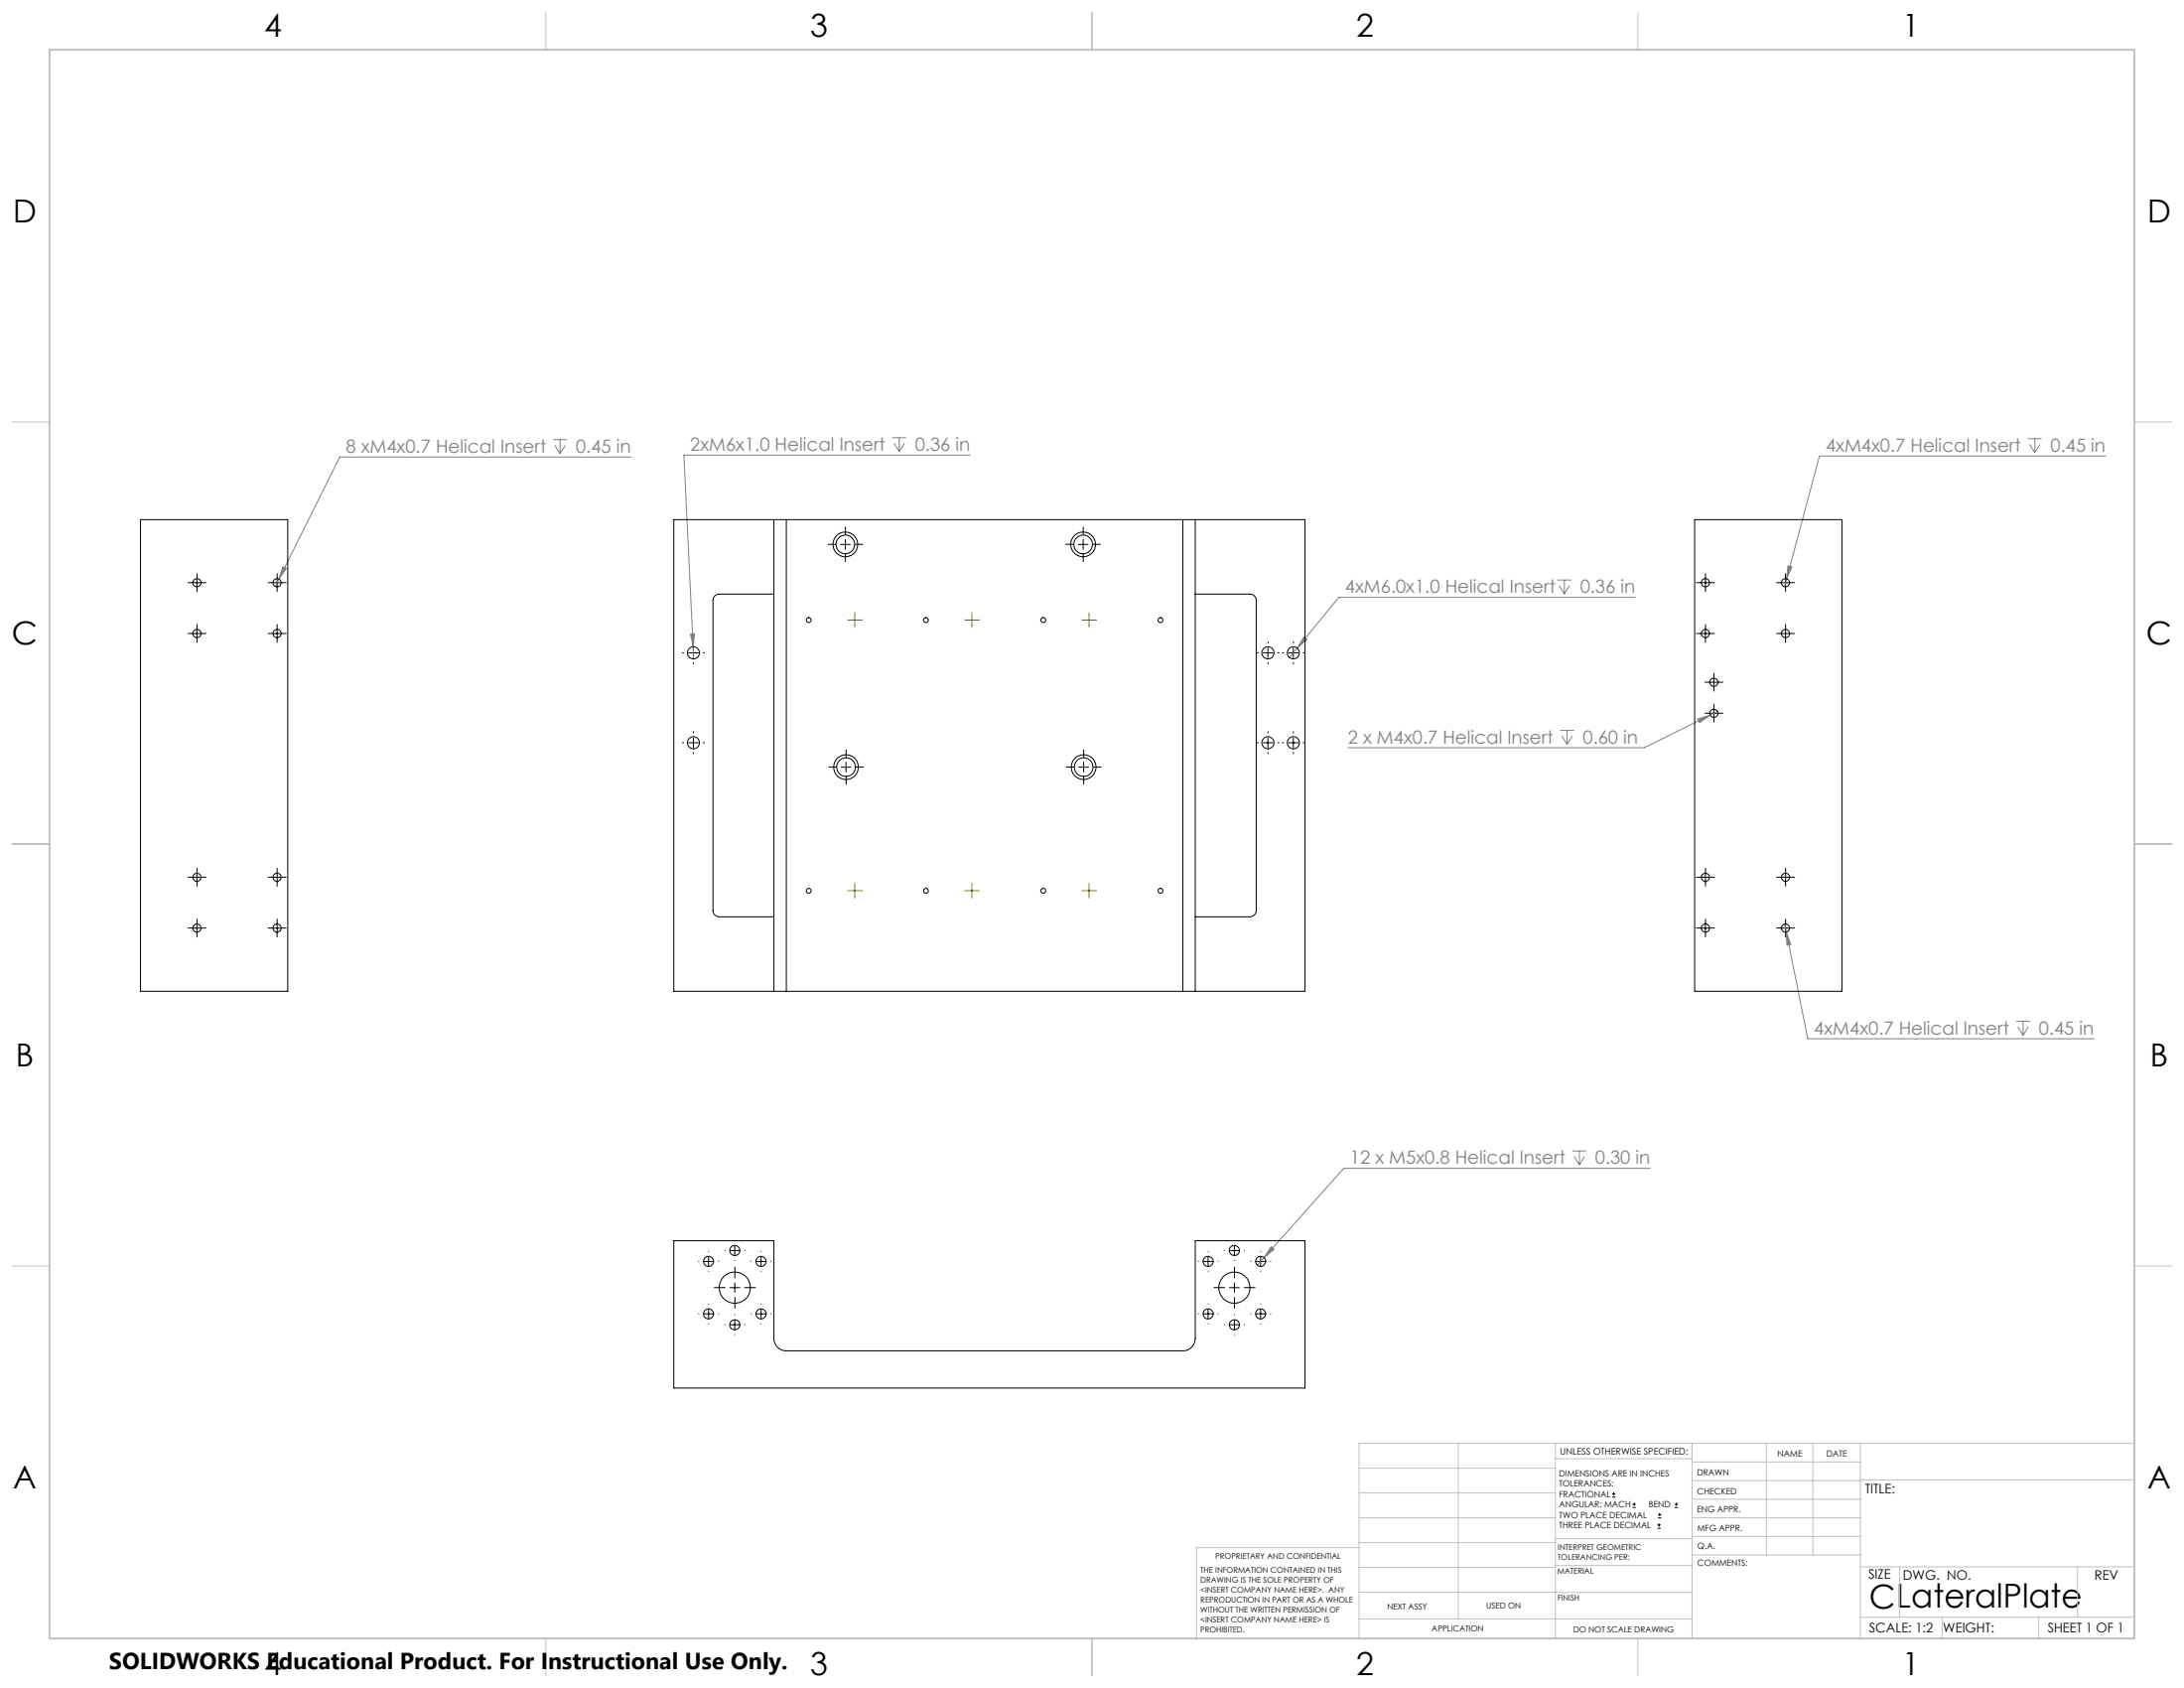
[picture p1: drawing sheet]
<svg xmlns="http://www.w3.org/2000/svg" width="559mm" height="432mm" viewBox="0 0 559 432" stroke-linecap="round" stroke-linejoin="round" font-family="sans-serif">
<g fill="none" stroke="#808080" stroke-width=".25">
<path d="M141.5 112.5h3.6M142 113.9l1.3 2.1M143.3 112.5v3.5M144.6 113.9l-1.3 2.1M161.5 116.9h-74.6l-15.5 31.2M228.3 112h3.5M228.7 113.4l1.4 2.1M230.1 112v3.5M231.4 113.4l-1.3 2.1M248.2 116.4h-73.2l2.3 49.1M518.8 112.2h3.6M519.3 113.7l1.3 2.1"/>
<path d="M520.6 112.2v3.6M522 113.7l-1.4 2.1M538.8 116.7h-73.3l-8.4 31.4M71.4 148.1l-1 1.9M72.4 145l.9 .4-1.9 2.7zM398.5 148.4h3.5M398.9 149.8l1.4 2.1M400.3 148.4v3.5M401.6 149.8l-1.3 2.1M418.4 152.8h-75.9l-12.6 15.4M457.1 148.1l-.5 2M457.5 144.7l1 .3-1.4 3.1z"/>
<path d="M176.7 162.2l1-.1-.4 3.4zM177.3 165.5l.2 3.1M333.6 162.9l.8 .6-2.5 2.3zM399.2 186.8h3.5M399.6 188.2l1.4 2.2M401 186.8v3.6M402.3 188.2l-1.3 2.2M434.4 183.9l3.2-1-2.8 2zM437.6 182.9l-16.9 8.4h-75.8M439.5 182l-1.9 .9M456.6 236.4l.5 2M457.1 238.4l1.1 3.2-1 .2z"/>
<path d="M457.1 238.4l5.4 27.3h73.3M515.9 261.3h3.5M516.3 262.7l1.3 2.1M517.6 261.3v3.5M519 262.7l-1.4 2.1M402.3 294.4h3.6M402.8 295.8l1.3 2.2M404.1 294.4v3.6M405.4 295.8l-1.3 2.2M422.2 298.9h-78.4l-22.1 24.7M325.2 318.9l.8 .7-2.6 2.1z"/>
</g>
<g fill="none" stroke="#000" stroke-width=".25">
<path d="M215.1 139.3h2.4M216.3 138v2.5M275.9 139.3h2.5M277.1 138v2.5M49.1 149h2.5M50.4 147.8v2.5M69.6 149h2.5M70.9 147.8v2.5M435.1 149h2.5M436.4 147.8v2.5M455.6 149h2.5M456.8 147.8v2.5"/>
<path d="M49.1 162.1h2.5M50.4 160.8v2.5M69.6 162.1h2.5M70.9 160.8v2.5M176.2 167h2.5M177.4 165.7v2.5M323.2 167h2.5M324.4 165.7v2.5M329.7 167h2.5M330.9 165.7v2.5M435.1 162.1h2.5M436.4 160.8v2.5"/>
<path d="M437.3 174.5h2.5M438.5 173.3v2.5M455.6 162.1h2.5M456.8 160.8v2.5M176.2 190h2.5M177.4 188.7v2.5M215.2 196.3h2.5M216.5 195v2.5M276 196.3h2.5M277.2 195v2.5M323.2 190h2.5M324.4 188.7v2.5"/>
<path d="M329.7 190h2.5M330.9 188.7v2.5M437.3 182.5h2.5M438.5 181.2v2.5M49.1 237.4h2.5M49.1 224.4h2.5M50.4 223.2v2.5M50.4 236.1v2.6M69.6 237.4h2.5M69.6 224.4h2.5M70.9 223.2v2.5M70.9 236.1v2.6"/>
<path d="M435.1 237.4h2.5M435.1 224.4h2.5M436.4 223.2v2.5M436.4 236.1v2.6M455.6 237.4h2.5M455.6 224.4h2.5M456.8 223.2v2.5M456.8 236.1v2.6M186.8 319.9h2.5M188 318.6v2.5M314.6 319.9h2.5M315.8 318.6v2.5"/>
<path d="M180 336.1h2.5M180 322.7h2.5M181.3 321.4v2.5M181.3 334.9v2.5M186.8 329.4h2.5M186.8 338.9h2.5M188 328.2v2.4M188 337.6v2.5M193.5 336.1h2.5M193.5 322.7h2.5M194.7 321.4v2.5M194.7 334.9v2.5"/>
<path d="M307.9 336.1h2.5M307.9 322.7h2.5M309.1 321.4v2.5M309.1 334.9v2.5M314.6 329.4h2.5M314.6 338.9h2.5M315.8 328.2v2.4M315.8 337.6v2.5M321.3 336.1h2.5M321.3 322.7h2.5M322.5 321.4v2.5M322.5 334.9v2.5"/>
<path d="M412.5 383h.8M412.5 382.1h.8M412.9 381.7v.9M417.7 385.6h.8M417.7 384.8h.8M418.1 384.4v.8M424.1 390.9h.8M424.1 390.1h.8M424.2 388.3h.9M424.2 387.5h.9M424.5 389.7v.8M424.6 387v.9"/>
<path d="M428.5 385.6h.8M428.5 384.8h.8M428.9 384.4v.8"/>
</g>
<g fill="none" stroke="#000" stroke-width=".25" stroke-dasharray="15.2 1.3 1.3 1.3">
<path d="M213.8 139.2h-1.9M216.3 136.7v-1.9M218.8 139.2h1.9M274.6 139.2h-1.9M277.1 136.7v-1.9M279.6 139.2h2M49.2 149h-1.1M50.4 147.8v-1.1M50.4 150.3v1M51.7 149h1M69.7 149h-1.1M70.9 147.8v-1.1"/>
<path d="M70.9 150.3v1M72.2 149h1M216.3 141.7v2M277.1 141.7v2M435.1 149h-1M436.4 147.8v-1.1M436.4 150.3v1M437.6 149h1.1M455.6 149h-1M456.9 147.8v-1.1M456.9 150.3v1M458.1 149h1.1"/>
<path d="M49.2 162h-1.1M50.4 160.8v-1.1M50.4 163.3v1M51.7 162h1M69.7 162h-1.1M70.9 160.8v-1.1M70.9 163.3v1M72.2 162h1M174.9 167h-.3M177.4 164.5v-.3M177.4 169.5v.3M179.9 167h.3"/>
<path d="M321.9 167h-.3M324.4 164.5v-.3M324.4 169.5v.3M326.9 167h.3M328.4 167h-.3M330.9 164.5v-.3M330.9 169.5v.3M333.4 167h.3M435.1 162h-1M436.4 160.8v-1.1M436.4 163.3v1M437.3 174.5h-1.1"/>
<path d="M437.6 162h1.1M438.5 173.3v-1.1M438.5 175.8v1M439.8 174.5h1M455.6 162h-1M456.9 160.8v-1.1M456.9 163.3v1M458.1 162h1.1M174.9 190h-.3M177.4 187.5v-.3M177.4 192.5v.3M179.9 190h.3"/>
<path d="M214 196.2h-1.9M216.5 193.7v-1.9M216.5 198.7v1.9M219 196.2h1.9M274.8 196.2h-2M277.3 193.7v-1.9M277.3 198.7v1.9M279.8 196.2h1.9M321.9 190h-.3M324.4 187.5v-.3M324.4 192.5v.3M326.9 190h.3"/>
<path d="M328.4 190h-.3M330.9 187.5v-.3M330.9 192.5v.3M333.4 190h.3M437.3 182.4h-1.1M438.5 181.2v-1.1M438.5 183.7v1M439.8 182.4h1M49.2 237.4h-1.1M49.2 224.4h-1.1M50.4 236.1v-1M50.4 238.6v1.1"/>
<path d="M50.4 223.1v-1M50.4 225.6v1.1M51.7 237.4h1M51.7 224.4h1M69.7 237.4h-1.1M69.7 224.4h-1.1M70.9 236.1v-1M70.9 238.6v1.1M70.9 223.1v-1M70.9 225.6v1.1M72.2 237.4h1M72.2 224.4h1"/>
<path d="M435.1 237.4h-1M435.1 224.4h-1M436.4 236.1v-1M436.4 238.6v1.1M436.4 223.1v-1M436.4 225.6v1.1M437.6 237.4h1.1M437.6 224.4h1.1M455.6 237.4h-1M455.6 224.4h-1M456.9 236.1v-1M456.9 238.6v1.1"/>
<path d="M456.9 223.1v-1M456.9 225.6v1.1M458.1 237.4h1.1M458.1 224.4h1.1M185.5 319.9h.1M188 317.4v-.1M190.5 319.9h.1M313.3 319.9h.1M315.8 317.4v-.1M318.3 319.9h.1M178.8 336.1h.1M178.8 322.7h.1"/>
<path d="M181.3 333.6v-.1M181.3 338.6h.1M181.3 320.2v-.1M181.3 325.2h.1M183.8 336.1h.1M183.8 322.7h.1M185.5 329.4h-2.7M185.5 338.9h.1M188 326.9v-2.8M188 331.9v2.7M188 336.4v-.1M188 322.4h.1"/>
<path d="M190.5 329.4h2.8M190.5 338.9h.1M192.2 336.1h.1M192.2 322.7h.1M194.7 333.6v-.1M194.7 338.6h.1M194.7 320.2v-.1M194.7 325.2h.1M197.2 336.1h.1M197.2 322.7h.1M306.6 336.1h.1M306.6 322.7h.1"/>
<path d="M309.1 333.6v-.1M309.1 338.6h.1M309.1 320.2v-.1M309.1 325.2h.1M311.6 336.1h.1M311.6 322.7h.1M313.3 329.4h-2.7M313.3 338.9h.1M315.8 326.9v-2.8M315.8 331.9v2.7M315.8 336.4v-.1M315.8 322.4h.1"/>
<path d="M318.3 329.4h2.8M318.3 338.9h.1M320.1 336.1h-.1M320.1 322.7h-.1M322.6 333.6v-.1M322.6 338.6h.1M322.6 320.2v-.1M322.6 325.2h.1M325.1 336.1h.1M325.1 322.7h.1M188 341.4h.1M315.8 341.4h.1"/>
</g>
<g fill="none" stroke="#808000" stroke-width=".25" stroke-dasharray="15.2 1.3 1.3 1.3">
<path d="M217.5 158.6h-.6M218.7 157.3v-.6M218.7 159.8v.7M220 158.6h.6M247.4 158.6h-.6M248.7 157.3v-.6M248.7 159.8v.7M249.9 158.6h.7M277.4 158.6h-.6M278.7 157.3v-.6M278.7 159.8v.7M279.9 158.6h.6"/>
<path d="M217.5 227.8h-.6M218.7 226.6v-.6M218.7 229.1v.6M220 227.8h.6M247.4 227.8h-.6M248.7 226.6v-.6M248.7 229.1v.6M249.9 227.8h.7M277.4 227.8h-.6M278.7 226.6v-.6M278.7 229.1v.6M279.9 227.8h.6"/>
</g>
<path d="M217.5 158.6h2.5M218.7 157.4v2.5M247.4 158.6h2.5M248.7 157.4v2.5M277.4 158.6h2.5M278.7 157.4v2.5M217.5 227.9h2.5M218.7 226.6v2.5M247.4 227.9h2.5M248.7 226.6v2.5M277.4 227.9h2.5M278.7 226.6v2.5" fill="none" stroke="#808000" stroke-width=".25"/>
<g fill="none" stroke="#c0c0c0" stroke-width=".25">
<path d="M139.7 3.2v9.5M279.4 3.2v9.5M419.1 3.2v9.5M3.1 107.9h9.6M546.1 107.9h9.5M3.1 215.9h9.6M546.1 215.9h9.5M3.1 323.8h9.6M546.1 323.8h9.5M347.7 375.6h50.3M373.1 369.2v44.9M398 369.2v49.9"/>
<path d="M398 373.1h34.9M432.9 369.2v49.9M432.9 378.7h43.1M432.9 374h43.1M451.9 369.2v28.6M463.8 369.2v28.6M476 369.2v49.9M476 378.6h70.1M546.1 369.2h-198.4v49.9M347.7 394.6h50.3M347.7 388.3h50.3M347.7 381.9h50.3"/>
<path d="M347.7 395.9h-41.6v23.2M398 393.6h35M432.9 383.5h43.1M432.9 388.3h43.1M432.9 393h43.1M433 397.8h43M139.7 419.1v9.6M279.4 419.1v9.6M347.7 414.1h85.2M347.7 401h50.3M347.7 407.3h50.3M398 407.4h34.9"/>
<path d="M398 400.5h35M419.1 419.1v9.6M476 413.7h70.1M476 400.8h70.1M486.1 400.8v12.9M496.9 413.7v5.4M521.6 413.7v5.4M531.6 400.8v12.9"/>
</g>
<path d="M12.7 12.7h533.4v406.4h-533.4z" fill="none" stroke="#c0c0c0" stroke-width=".5"/>
<path d="M333.6 162.9l-1.7 2.9 2.5-2.3zM176.7 162.2l.6 3.3 .4-3.4zM325.2 318.9l-1.8 2.8 2.6-2.1zM457.5 144.7l-.4 3.4 1.4-3.1zM434.4 183.9l.4 1 2.8-2zM457.1 238.4l.1 3.4 1-.2zM72.4 145l-1 3.1 1.9-2.7z" fill="#808080"/>
<g fill="none" stroke="#000" stroke-width=".25">
<path d="M35.9 132.9h37.7v120.7h-37.7zM198 132.9h3.2M198 132.9h-25.6v120.7h25.6M198 132.9v120.7M201.2 132.9h101.4M201.2 132.9v120.7M302.6 132.9h3.2M302.6 132.9v120.7M305.8 132.9v120.7M305.8 132.9h28.1v120.7h-28.1M433.6 132.9h37.7v120.7h-37.7zM198 152h-14a1.57 1.57 0 0 0-1.6 1.6v79.3a1.63 1.63 0 0 0 1.6 1.6h14"/>
<path d="M305.8 152h14a1.57 1.57 0 0 1 1.6 1.6v79.3a1.63 1.63 0 0 1-1.6 1.6h-14M198 253.6h3.2M201.2 253.6h101.4M302.6 253.6h3.2M172.4 317.4h25.6v25a3.1 3.1 0 0 0 3.2 3.1h101.4a3.1 3.1 0 0 0 3.2-3.1v-25h28.1v37.7h-161.5z"/>
<circle cx="216.3" cy="139.3" r="3.2"/>
<circle cx="216.3" cy="139.3" r="2.39"/>
<circle cx="277.1" cy="139.3" r="2.4"/>
<circle cx="277.1" cy="139.3" r="3.2"/>
<circle cx="50.4" cy="149.1" r="1.06"/>
<circle cx="70.9" cy="149.1" r="1.06"/>
<circle cx="206.9" cy="158.6" r=".63"/>
<circle cx="236.9" cy="158.6" r=".63"/>
<circle cx="266.9" cy="158.6" r=".63"/>
<circle cx="296.9" cy="158.6" r=".63"/>
<circle cx="436.3" cy="149.1" r="1.06"/>
<circle cx="456.8" cy="149.1" r="1.06"/>
<circle cx="50.4" cy="162.1" r="1.06"/>
<circle cx="70.9" cy="162.1" r="1.06"/>
<circle cx="177.4" cy="167" r="1.55"/>
<circle cx="324.4" cy="167" r="1.55"/>
<circle cx="330.9" cy="167" r="1.56"/>
<circle cx="436.3" cy="162.1" r="1.06"/>
<circle cx="438.5" cy="174.5" r="1.04"/>
<circle cx="456.8" cy="162.1" r="1.06"/>
<circle cx="177.4" cy="190" r="1.55"/>
<circle cx="216.5" cy="196.2" r="3.2"/>
<circle cx="216.5" cy="196.2" r="2.39"/>
<circle cx="277.2" cy="196.2" r="3.2"/>
<circle cx="277.3" cy="196.2" r="2.39"/>
<circle cx="324.4" cy="190" r="1.55"/>
<circle cx="330.9" cy="190" r="1.56"/>
<circle cx="438.5" cy="182.5" r="1.04"/>
<circle cx="50.4" cy="224.4" r="1.06"/>
<circle cx="50.4" cy="237.4" r="1.06"/>
<circle cx="70.9" cy="224.4" r="1.06"/>
<circle cx="70.9" cy="237.4" r="1.06"/>
<circle cx="206.9" cy="227.9" r=".63"/>
<circle cx="236.9" cy="227.9" r=".63"/>
<circle cx="266.9" cy="227.9" r=".63"/>
<circle cx="296.9" cy="227.9" r=".63"/>
<circle cx="436.3" cy="224.4" r="1.05"/>
<circle cx="436.3" cy="237.4" r="1.06"/>
<circle cx="456.8" cy="224.4" r="1.05"/>
<circle cx="456.8" cy="237.4" r="1.06"/>
<circle cx="188" cy="319.9" r="1.3"/>
<circle cx="315.8" cy="319.9" r="1.31"/>
<circle cx="181.3" cy="336.1" r="1.3"/>
<circle cx="181.3" cy="322.7" r="1.3"/>
<circle cx="188" cy="338.9" r="1.3"/>
<circle cx="188" cy="329.4" r="4"/>
<circle cx="194.7" cy="322.7" r="1.31"/>
<circle cx="194.7" cy="336.1" r="1.31"/>
<circle cx="309.1" cy="336.1" r="1.3"/>
<circle cx="309.1" cy="322.7" r="1.3"/>
<circle cx="315.8" cy="329.4" r="4"/>
<circle cx="315.8" cy="338.9" r="1.31"/>
<circle cx="322.5" cy="336.1" r="1.3"/>
<circle cx="322.5" cy="322.7" r="1.3"/>
</g>
<text font-size="8.5" x="478.3" y="411.4">CLateralPlate</text>
<g font-size="8.1">
<text x="67.6" y="9.3">4</text>
<text x="207.3" y="9.3">3</text>
<text x="347" y="9.3">2</text>
<text x="486.7" y="9.3">1</text>
<text x="3.3" y="57">D</text>
<text x="549.4" y="57">D</text>
<text x="3" y="164.9">C</text>
<text x="549.1" y="164.9">C</text>
<text x="4" y="272.9">B</text>
<text x="550.1" y="272.9">B</text>
<text x="3.3" y="380.8">A</text>
<text x="549.4" y="380.8">A</text>
<text x="67.6" y="428.4">4</text>
<text x="207.3" y="428.4">3</text>
<text x="347" y="428.4">2</text>
<text x="486.7" y="428.4">1</text>
</g>
<text font-size="5.9" x="27.9" y="427">SOLIDWORKS Educational Product. For Instructional Use Only.</text>
<g font-size="4.7" fill="#808080">
<text x="88.5" y="115.8">8 xM4x0.7 Helical Insert</text>
<text x="147.4" y="115.8">0.45 in</text>
<text x="176.6" y="115.3">2xM6x1.0 Helical Insert</text>
<text x="234.1" y="115.3">0.36 in</text>
<text x="467.1" y="115.6">4xM4x0.7 Helical Insert</text>
<text x="524.7" y="115.6">0.45 in</text>
<text x="344.2" y="151.7">4xM6.0x1.0 Helical Insert</text>
<text x="404.3" y="151.7">0.36 in</text>
<text x="344.9" y="190.2">2 x M4x0.7 Helical Insert</text>
<text x="405" y="190.2">0.60 in</text>
<text x="464.1" y="264.6">4xM4x0.7 Helical Insert</text>
<text x="521.7" y="264.6">0.45 in</text>
<text x="345.4" y="297.8">12 x M5x0.8 Helical Insert</text>
<text x="408.1" y="297.8">0.30 in</text>
</g>
<g font-size="3.4">
<text x="477.2" y="381.9">TITLE:</text>
<text x="478.1" y="404">SIZE</text>
<text x="486.9" y="404">DWG. NO.</text>
<text x="535.9" y="404.1">REV</text>
<text x="478.2" y="417.6">SCALE: 1:2</text>
<text x="497.1" y="417.7">WEIGHT:</text>
<text x="523.9" y="417.6">SHEET 1 OF 1</text>
</g>
<text font-size="2.4" x="399.2" y="372.1">UNLESS OTHERWISE SPECIFIED:</text>
<g font-size="2.2">
<text x="398.9" y="377.7">DIMENSIONS ARE IN INCHES</text>
<text x="434.2" y="377.3">DRAWN</text>
<text x="454.8" y="372.5">NAME</text>
<text x="467.3" y="372.6">DATE</text>
<text x="398.9" y="380.3">TOLERANCES:</text>
<text x="398.9" y="383">FRACTIONAL</text>
<text x="434.3" y="382.2">CHECKED</text>
<text x="398.9" y="385.6">ANGULAR: MACH</text>
<text x="398.9" y="388.3">TWO PLACE DECIMAL</text>
<text x="421.9" y="385.6">BEND</text>
<text x="434.2" y="386.9">ENG APPR.</text>
<text x="398.9" y="390.9">THREE PLACE DECIMAL</text>
<text x="434.3" y="391.6">MFG APPR.</text>
<text x="434.3" y="396.3">Q.A.</text>
<text x="434.3" y="400.5">COMMENTS:</text>
</g>
<g font-size="2.1">
<text x="354.9" y="411.6">NEXT ASSY</text>
<text x="380.3" y="411.6">USED ON</text>
<text x="366.3" y="417.4">APPLICATION</text>
<text x="402.5" y="417.5">DO NOT SCALE DRAWING</text>
</g>
<g font-size="2">
<text x="310.9" y="398.8">PROPRIETARY AND CONFIDENTIAL</text>
<text x="398.6" y="396.5">INTERPRET GEOMETRIC</text>
<text x="398.6" y="399">TOLERANCING PER:</text>
<text x="307.2" y="402.4">THE INFORMATION CONTAINED IN THIS</text>
<text x="307.2" y="404.9">DRAWING IS THE SOLE PROPERTY OF</text>
<text x="307.2" y="407.5">&lt;INSERT COMPANY NAME HERE&gt;. ANY</text>
<text x="398.5" y="402.6">MATERIAL</text>
<text x="307.2" y="410">REPRODUCTION IN PART OR AS A WHOLE</text>
<text x="307.2" y="412.5">WITHOUT THE WRITTEN PERMISSION OF</text>
<text x="398.5" y="409.4">FINISH</text>
<text x="307.2" y="415">&lt;INSERT COMPANY NAME HERE&gt; IS</text>
<text x="307.2" y="417.6">PROHIBITED.</text>
</g>
</svg>
